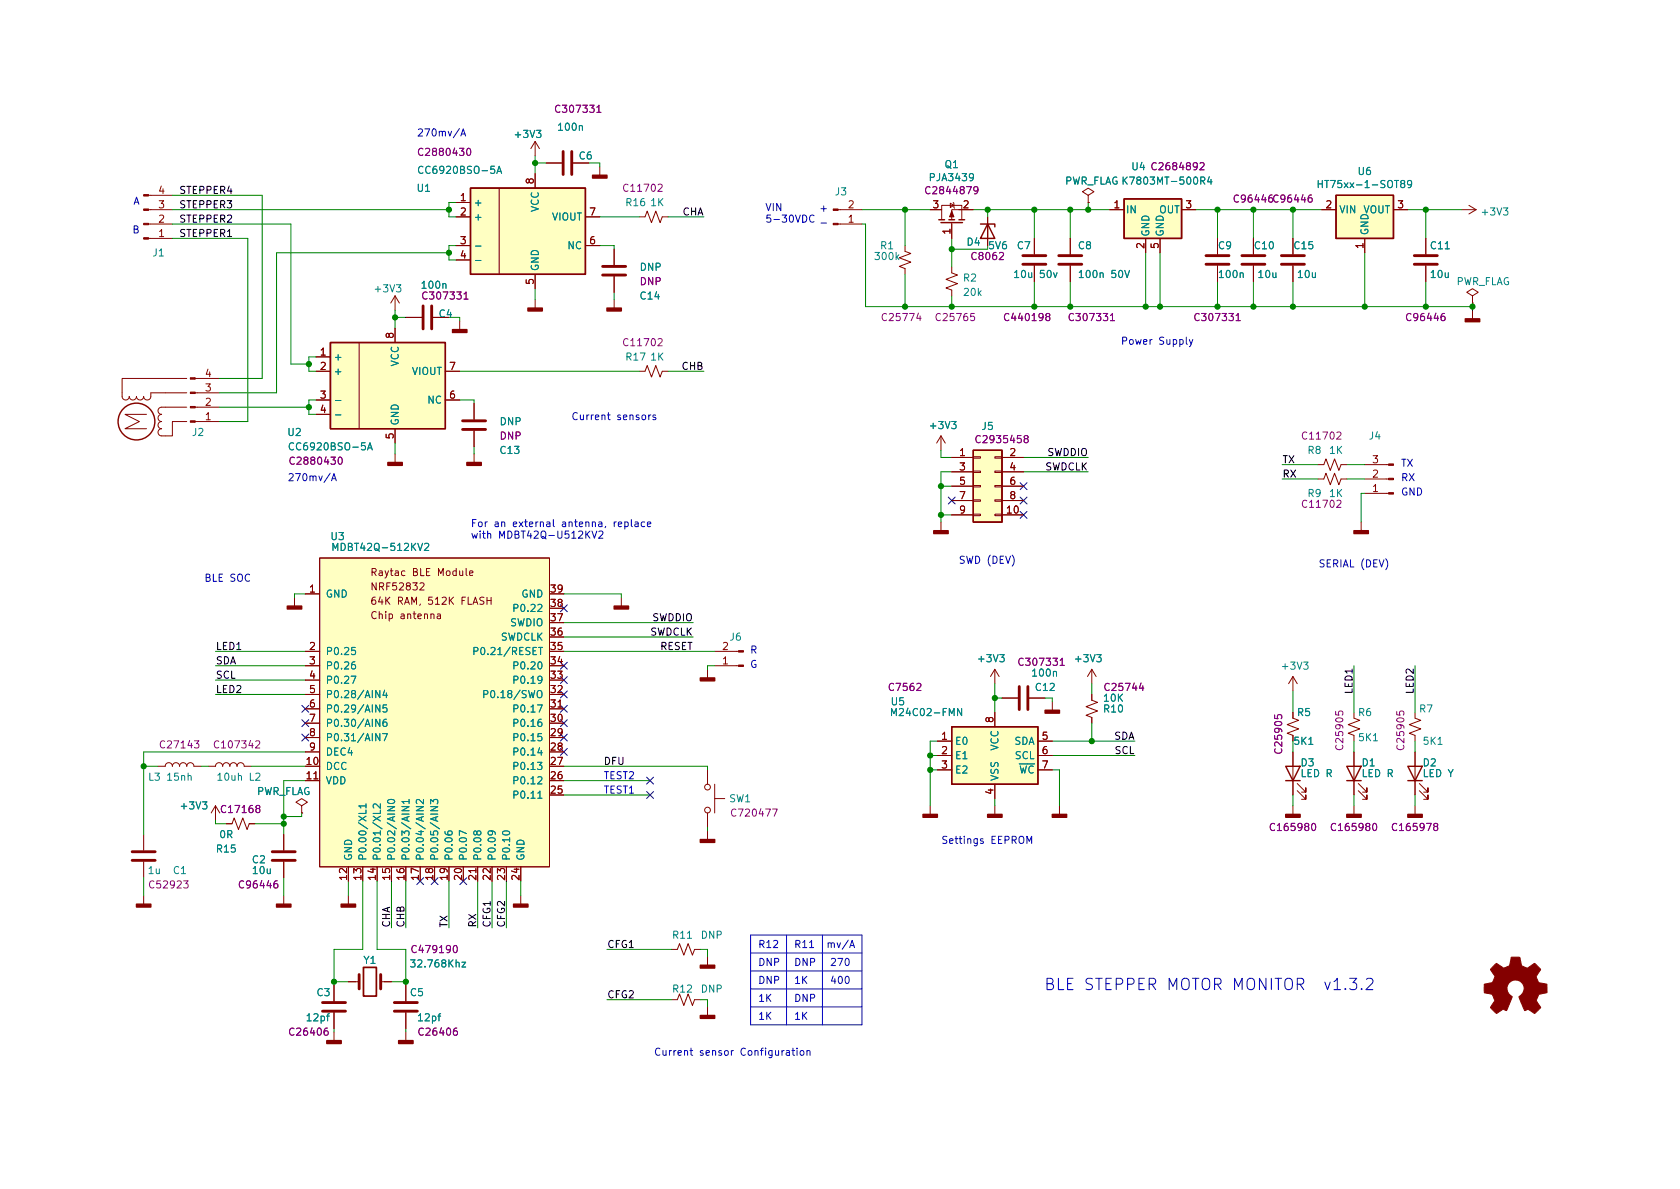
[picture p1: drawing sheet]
<svg xmlns="http://www.w3.org/2000/svg" width="297mm" height="210mm" viewBox="0 0 297 210" stroke-linecap="round" stroke-linejoin="round" font-family="sans-serif">
<g fill="none" stroke="#840000" stroke-width=".18">
<path d="M26.3 34.5h4.2M26.3 37.1h4.2M26.3 39.6h4.2M80.6 35.8h2.6M80.6 38.3h2.6M88.3 33.3v15.2M94.6 25v2.6M94.6 30.7v2.6M94.6 25l-.7 1.3M94.6 25l.8 1.3M96.5 28.8h2.8M101.3 28.8h2.8"/>
<path d="M103.5 38.3h2.5M106 29.5v1.5M113 38.3h1l.4-1 .8 2.1 .8-2.1 .7 2.1 .4-1.1h1M148.2 37.1h4.2M148.2 39.6h4.2M166.5 38.9v-2.6h3.6v2.6M168 35.9l.7 .4-.7 .4zM168.3 39.4v2.8M168.5 35.8l.2 .1v.8l.1 .1M172.1 37.1h-3.8v1.8M174.6 38.3v5.1M192.4 34.5l1-.6-1-.6-1 .6 1 .6v1.3"/>
<path d="M192.4 35.8h.1M196.2 37.1h2.6M208.9 37.1h2.6M233.7 37.1h2.5M246.4 37.1h2.5M258.4 37.1h2.6M259.7 36.3l1.3 .8M261 37.1l-1.3 .7M26.3 42.2h4.2M69.8 52.3l-.7 1.3M69.8 52.3v2.6M69.8 58v2.6"/>
<path d="M69.8 52.3l.8 1.3M71.8 56.1h2.7M76.6 56.1h2.8M80.6 43.4h2.6M80.6 46h2.6M81.3 56.8v1.5M94.6 48.5v2.5M94.6 53v1.5M103.5 43.4h2.5M108.6 44.1v2.8M108.6 48.9v2.8M108.6 53v1.5"/>
<path d="M160 43.4v1l1 .4-2 .8 2 .7-2 .8 1 .4v1M168.3 47.2v1.1l1 .3-2 .8 2 .8-2 .7 1 .4v1M182.9 42.2v2.8M182.9 47v2.8M189.2 42.2v2.8M189.2 47v2.8M202.6 42.2v2.5M205.1 42.2v2.5M215.3 42.2v2.8M215.3 47v2.8M221.6 42.2v2.8M221.6 47v2.8"/>
<path d="M228.6 42.2v2.8M228.6 47v2.8M241.3 42.2v2.5M252.1 42.2v2.8M252.1 47v2.8M260.3 52.3l1.1-.6-1.1-.7-1 .7 1 .6v1.3M260.3 53.6h.1M260.3 54.9v1.5M25.9 73.3h-3.8l2.5 1.2-2.5 1.3h3.8M33 72h-4.4a.64 .64 0 0 0-.7 .6 .64 .64 0 0 0 .7 .7 .64 .64 0 0 0-.7 .6 .64 .64 0 0 0 .7 .6 .64 .64 0 0 0-.7 .7 .64 .64 0 0 0 .7 .6 .64 .64 0 0 0-.7 .6 .64 .64 0 0 0 .7 .7h1.9v-2.6h2.5M33 66.9h-11.4v3.2a.64 .64 0 0 0 .6 .6 .64 .64 0 0 0 .7-.6 .64 .64 0 0 0 .6 .6 .64 .64 0 0 0 .6-.6 .64 .64 0 0 0 .7 .6 .64 .64 0 0 0 .6-.6 .64 .64 0 0 0 .6 .6 .64 .64 0 0 0 .7-.6v-.6h6.3M34.5 69.5h4.2"/>
<path d="M34.5 72h4.2M34.5 66.9h4.2M34.5 74.5h4.2M55.9 63.1h2.5M55.9 65.7h2.5M55.9 70.7h2.5M55.9 73.3h2.5M63.5 60.6v15.2M69.8 75.8v2.6M78.7 65.7h2.6M78.7 70.7h2.6M83.8 71.4v2.8"/>
<path d="M83.8 76.2v2.8M113 65.7h1l.4-1.1 .8 2.1 .8-2.1 .7 2.1 .4-1h1M166.4 77.1l-.8 1.3M166.4 77.1v2.5M166.4 77.1l.7 1.3M56.5 98.7h40.7v54.6h-40.7zM69.8 80.3v1.5M83.8 80.3v1.5M166.4 92.3v1.5M168.3 80.9h3.8M168.3 91.1h3.8M168.3 83.4h3.8"/>
<path d="M168.3 86h3.8M168.3 88.5h3.8M172.1 90.9h1.3v.3h-1.3zM172.1 88.4h1.3v.2h-1.3zM172.1 85.8h1.3v.3h-1.3zM172.1 83.3h1.3v.3h-1.3zM172.1 80.8h1.3v.2h-1.3zM175.9 90.9h1.3v.3h-1.3zM175.9 88.4h1.3v.2h-1.3zM175.9 85.8h1.3v.3h-1.3zM175.9 83.3h1.3v.3h-1.3zM175.9 80.8h1.3v.2h-1.3z"/>
<path d="M177.2 80.9h3.8M177.2 91.1h3.8M177.2 83.4h3.8M177.2 86h3.8M177.2 88.5h3.8M233 84.7h1.1l.3-1 .8 2 .8-2 .7 2 .4-1h1M233 82.2h1.1l.3-1.1 .8 2.1 .8-2.1 .7 2.1 .4-1h1M240.7 92.3v1.5M241.3 82.2h4.2M241.3 84.7h4.2M241.3 87.2h4.2M52.1 105.7v1.5"/>
<path d="M54 105h2.5M54 115.2h2.5M54 117.7h2.5M65.8 101.2l.6-.1 .1-.2v-.3l-.7-.1v1.3M66.3 105.6l-.3 .1a.86 .86 0 0 0 0 1.2l.4-.2 .1-.4-.3-.2h-.2l-.3 .2M77.3 108.6h.5l.1 .8M77.9 108.9h-.4l-.2 .2 .2 .3 .4-.1M83 101.4l.6-.2v-.2l-.4-.1-.2 .2 .1 .6h.5M86.1 105.6v1.3M86.1 106.2h.7M86.8 105.6v1.3M109.9 105.7v1.5"/>
<path d="M125.1 118.4v1.5M126.4 115.2h4.2M126.4 117.7h4.2M175.9 118.4l-.8 1.2M175.9 118.4v2.5M175.9 118.4l.8 1.2M193 118.4v2.5M193 118.4l-.7 1.2M193 118.4l.8 1.2M228.6 119.6l-.8 1.3M228.6 119.6v2.6M228.6 119.6l.8 1.3"/>
<path d="M27.9 135.5h1.3a.64 .64 0 0 1 .6-.6 .64 .64 0 0 1 .7 .6 .64 .64 0 0 1 .6-.6 .64 .64 0 0 1 .6 .6 .64 .64 0 0 1 .7-.6 .64 .64 0 0 1 .6 .6 .64 .64 0 0 1 .7-.6 .64 .64 0 0 1 .6 .6h1.3M36.8 135.5h1.3a.64 .64 0 0 1 .6-.6 .64 .64 0 0 1 .7 .6 .64 .64 0 0 1 .6-.6 .64 .64 0 0 1 .6 .6 .64 .64 0 0 1 .7-.6 .64 .64 0 0 1 .6 .6 .64 .64 0 0 1 .6-.6 .64 .64 0 0 1 .7 .6h1.2M54 138h2.5M54 125.3h2.5M54 120.3h2.5M54 122.8h2.5M54 127.9h2.5M54 130.4h2.5M54 133h2.5M97.2 125.3h2.5M125.1 136.1v2.6M126.4 138.7v5.1"/>
<path d="M165.7 131.1h2.6M165.7 133.6h2.6M165.7 136.1h2.6M175.9 126v2.5M175.9 138.7v2.5M177.2 123.4h2.8M182 123.4h2.8M183.5 131.1h2.6M183.5 133.6h2.6M183.5 136.1h2.6M186.1 124.1v1.5M193 122.8v1l1.1 .4-2.1 .8 2.1 .7-2.1 .8 1 .4v1"/>
<path d="M228.6 126v1l1 .4-2 .7 2 .8-2 .8 1 .3M228.6 133v7.6M229.4 139.8l1.5 1.5v-.7v.7h-.8M229.4 138.6l1.5 1.5v-.8v.8h-.8M239.4 126v1l1 .4-2 .7 2 .8-2 .8 1 .3v1.1M239.4 133v7.6M240.2 139.8l1.5 1.5v-.7v.7h-.8M240.2 138.6l1.5 1.5v-.8v.8h-.8M250.2 126v1l1 .4-2 .7 2 .8-2 .8 1 .3v1.1M250.2 133v7.6M251 139.8l1.5 1.5v-.7v.7h-.8M251 138.6l1.5 1.5v-.8v.8h-.8"/>
<path d="M25.4 147.6v2.8M25.4 152.4v2.8M25.4 158.4v1.5M38.1 142.5l-.8 1.3M38.1 142.5v2.5M38.1 142.5l.8 1.3M40 145.7h1l.4-1.1 .8 2.1 .7-2.1 .8 2.1 .4-1h1M50.2 147.6v2.8M50.2 152.4v2.8M50.2 158.4v1.5M53.3 142.5l1.1-.6-1.1-.7-1 .7 1 .6v1.3M53.3 143.8h.1"/>
<path d="M61.6 158.4v1.5M84.5 153.3v2.5M92.1 158.4v1.5M125.1 143.8v2.5M125.1 146.9v1.6M126.4 141.2h1.7M164.5 142.5v1.5M175.9 142.5v1.5M187.3 142.5v1.5M228.6 142.5v1.5M239.4 142.5v1.5M250.2 142.5v1.5"/>
<path d="M59.1 174.2v2.8M59.1 179.1v2.8M61.6 173.6h1.9M67.3 173.6h1.9M71.8 174.2v2.8M71.8 179.1v2.8M118.7 167.9h1.1l.3-1 .8 2 .8-2 .7 2 .4-1h1M118.7 176.8h1.1l.3-1 .8 2 .8-2 .7 2 .4-1h1M125.1 169.2v1.5M125.1 178v1.6M59.1 182.5v1.5M71.8 182.5v1.5"/>
<circle cx="125.1" cy="139.2" r=".51"/>
<circle cx="125.1" cy="143.3" r=".51"/>
</g>
<g fill="#ffffc2" stroke="#ffffc2" stroke-width=".18">
<path d="M172.1 79.6h5.1v12.7h-5.1z"/>
<path d="M83.2 33.3h20.3v15.2h-20.3z"/>
<path d="M56.5 98.7h40.7v54.6h-40.7z"/>
<path d="M58.4 60.6h20.3v15.2h-20.3z"/>
<path d="M236.2 34.5h10.2v7.7h-10.2z"/>
<path d="M198.8 35.2h10.1v7h-10.1z"/>
<path d="M168.3 128.5h15.2v10.2h-15.2z"/>
</g>
<g fill="none" stroke="#840000" stroke-width=".25">
<path d="M83.2 33.3h20.3v15.2h-20.3zM166 38.9h1M166.4 39.4h3.8M167.8 38.9h1M169.5 38.9h1.1M173.4 39.6h2.5v.5M174.6 39.6l1.3 2.6h-2.5zM198.8 35.2h10.1v7h-10.1zM236.2 34.5h10.2v7.7h-10.2zM58.4 60.6h20.3v15.2h-20.3zM172.1 79.6h5.1v12.7h-5.1zM168.3 128.5h15.2v10.2h-15.2z"/>
<path d="M227.3 135.5h2.6l-1.3 2.5zM227.3 138h2.6M238.1 135.5h2.6l-1.3 2.5zM238.1 138h2.6M248.9 135.5h2.6l-1.3 2.5zM248.9 138h2.6"/>
<circle cx="24.1" cy="74.5" r="3.3"/>
</g>
<path d="M105.5 19.9h.8M74.8 26.3a.6 .6 0 0 0-.9 .5 .6 .6 0 0 0 .6 .7l.3-.1M164.4 33.1a.6 .6 0 0 0-.8 .4 .6 .6 0 0 0 .6 .8l.2-.1M172.9 33.5l-.2 .3h-.3l-.2-.3 .1-.4 .4-.1 .1 .1a.84 .84 0 0 1-.3 1.2h-.2M204.4 28.9a.6 .6 0 0 0-.8 .4 .6 .6 0 0 0 .6 .7l.2-.1M212.2 28.9l.5-.1 .2 .3-.8 .9h.8M82 52.9h.8M196.3 56.7h.8M218.6 56.7h.7M173.3 77.1a.6 .6 0 0 0-.8 .5 .6 .6 0 0 0 .6 .7l.2-.1M52 81a.6 .6 0 0 0-.8 .4 .6 .6 0 0 0 .6 .7l.2-.1M187.4 117.7h.8" fill="none" stroke="#840084" stroke-width=".18"/>
<g fill="none" stroke="#840000" stroke-width=".51">
<path d="M99.6 26.8v4.1M101.1 26.8v4.1M74.8 54.1v4.1M76.3 54.1v4.1M106.6 47.1h4M106.6 48.6h4M180.8 46.7h4.1M180.8 45.2h4.1M187.2 46.7h4.1M187.2 45.2h4.1M213.2 46.7h4.1M213.2 45.2h4.1"/>
<path d="M219.6 46.7h4M219.6 45.2h4M226.6 46.7h4M226.6 45.2h4M250.1 46.7h4M250.1 45.2h4M81.8 74.4h4.1M81.8 75.9h4.1M180.2 121.4v4.1M181.7 121.4v4.1M23.4 152.1h4M23.4 150.6h4"/>
<path d="M48.1 152.1h4.1M48.1 150.6h4.1M57 178.8h4.1M57 177.3h4.1M63.5 172.3v2.6M67.3 172.3v2.6M69.7 178.8h4.1M69.7 177.3h4.1"/>
</g>
<g fill="#840000" stroke="#840000" stroke-width=".25">
<path d="M82.5 81.8h2.6v.5h-2.6z"/>
<path d="M123.8 170.7h2.6v.5h-2.6z"/>
<path d="M123.8 119.9h2.6v.5h-2.6z"/>
<path d="M90.8 159.9h2.5v.5h-2.5z"/>
<path d="M48.9 159.9h2.5v.5h-2.5z"/>
<path d="M60.3 159.9h2.6v.5h-2.6z"/>
<path d="M80 58.3h2.5v.5h-2.5z"/>
<path d="M123.8 148.5h2.6v.5h-2.6z"/>
<path d="M165.1 93.8h2.5v.6h-2.5z"/>
<path d="M68.6 81.8h2.5v.5h-2.5z"/>
<path d="M24.1 159.9h2.6v.5h-2.6z"/>
<path d="M104.8 31h2.5v.5h-2.5z"/>
<path d="M248.9 144h2.6v.5h-2.6z"/>
<path d="M163.2 144h2.5v.5h-2.5z"/>
<path d="M238.1 144h2.6v.5h-2.6z"/>
<path d="M50.8 107.2h2.5v.5h-2.5z"/>
<path d="M70.5 184h2.5v.5h-2.5z"/>
<path d="M227.3 144h2.6v.5h-2.6z"/>
<path d="M57.8 184h2.5v.5h-2.5z"/>
<path d="M123.8 179.6h2.6v.5h-2.6z"/>
<path d="M107.3 54.5h2.6v.5h-2.6z"/>
<path d="M93.3 54.5h2.6v.5h-2.6z"/>
<path d="M108.6 107.2h2.5v.5h-2.5z"/>
<path d="M239.4 93.8h2.5v.6h-2.5z"/>
<path d="M259.1 56.4h2.5v.5h-2.5z"/>
<path d="M186.1 144h2.5v.5h-2.5z"/>
<path d="M184.8 125.6h2.5v.5h-2.5z"/>
<path d="M174.6 144h2.6v.5h-2.6z"/>
</g>
<g fill="#840000" stroke="#840000" stroke-width=".18">
<path d="M25.4 34.4h.9v.3h-.9z"/>
<path d="M25.4 37h.9v.2h-.9z"/>
<path d="M25.4 39.5h.9v.2h-.9z"/>
<path d="M25.4 42h.9v.3h-.9z"/>
<path d="M168.3 37.3l.4 1h-.8z"/>
<path d="M147.3 37h.9v.2h-.9z"/>
<path d="M147.3 39.5h.9v.2h-.9z"/>
<path d="M264 170.9l.6-.5 .9 .5a.62 .62 0 0 0 1 0h.2a1.62 1.62 0 0 0 .5-1.4l.1-.2h1.4l.2 .7a.74 .74 0 0 0 .6 1l.6 .2 1.2-.8 1.1 1-.4 .7a.75 .75 0 0 0-.2 1.2l.2 .5 1.5 .2v1.5l-1.4 .3-.1 .1a1.23 1.23 0 0 0-.2 1.2l.6 1-.1 .2-1 .9-.8-.5a.54 .54 0 0 0-.9 0l-1-2.4a2.33 2.33 0 0 0 .8-1.9 1.54 1.54 0 0 0-2.5-.7 1.54 1.54 0 0 0 .5 2.6l-1.1 2.4a.69 .69 0 0 0-1.1 .1l-.6 .4-1.1-1.1 .8-1.1-.2-.6a.71 .71 0 0 0-.9-.7l-.8-.2v-1.5h.5a1.11 1.11 0 0 0 1.2-.8 .72 .72 0 0 0-.2-1.1l-.4-.7z"/>
<path d="M33.7 66.8h.8v.3h-.8z"/>
<path d="M33.7 69.3h.8v.3h-.8z"/>
<path d="M33.7 71.9h.8v.2h-.8z"/>
<path d="M33.7 74.4h.8v.3h-.8z"/>
<path d="M130.6 115.1h.8v.2h-.8z"/>
<path d="M130.6 117.6h.8v.3h-.8z"/>
<path d="M245.5 82h.9v.3h-.9z"/>
<path d="M245.5 84.6h.9v.2h-.9z"/>
<path d="M245.5 87.1h.9v.3h-.9z"/>
</g>
<g fill="none" stroke="#008484" stroke-width=".18">
<path d="M74.8 29.5a.6 .6 0 0 0-.9 .4 .6 .6 0 0 0 .6 .8l.3-.2M87.8 30.7l.5-1.3 .4 1.3M88 30.3h.6M198.6 31.3v1.3M198.8 31.8l.5 .8M199.3 31.3l-.7 .7M213.8 31.2l-.3 .9h.8M214.1 31.7v.9M233.1 31.9v1.3M233.1 32.5h.7M249.6 32.5l-.3 .2-.3-.1-.1-.1 .1-.5 .3-.1 .2 .1a.84 .84 0 0 1-.3 1.2h-.2M84.1 43.5h.9"/>
<path d="M84.1 46.1h.9M179.4 48.2l.4-.4v1.3M179.4 49.1h.7M186.3 48.2l.3 .9 .3-.9M190.8 48.2l.4-.4v1.3M190.8 49.1h.7M198.9 47.8l.4 1.3 .4-1.3M51.9 78.4a.6 .6 0 0 0-.8 .4 .6 .6 0 0 0 .6 .8l.2-.2M59.3 70.8h1M59.3 73.4h1M65 79.6l.4-1.3 .4 1.3M65.1 79.2h.6"/>
<path d="M58.9 97.3v-1.2l.4 .9 .4-.9v1.2M75.1 96.2l.5-.1 .2 .3-.8 .9h.8M62.1 119.6h.8l-.5 1.2M62.7 117l-.3 .1a.86 .86 0 0 0 0 1.2l.4-.1 .1-.4-.3-.3h-.2l-.3 .3M62.8 114.5h-.6l-.1 .6 .2-.1h.4l.2 .2-.1 .4-.2 .2-.5-.2M83.8 115.2l.6-.1 .1-.2v-.3l-.7-.1v1.3M90.9 117.7l.6-.1 .1-.1-.1-.4-.6-.1v1.3M90.9 107.5h.6l.1-.2-.1-.3-.6-.1v1.2M67.2 122.1v1.3l-.8-1.3v1.3M67.2 124.6v1.3l-.8-1.3v1.3M67.2 127.2v1.3l-.8-1.3v1.3M67.2 129.7v1.3l-.8-1.3v1.3"/>
<path d="M67.6 129.7h.9l-.6 1.3M68 122l-.3 1h.8M68.3 127.2h-.4a.86 .86 0 0 0 0 1.3l.5-.2v-.4l-.2-.2h-.3l-.2 .2M68.3 122.5v.9M68.4 124.6h-.6l-.1 .7 .2-.2 .4 .1 .1 .2v.4l-.2 .1-.5-.1M85.5 122.8l.6-.1 .2-.2-.1-.3-.7-.1v1.3M90.9 138h.6l.1-.2-.1-.3-.6-.2v1.3M90.9 135.5l.6-.1 .1-.2-.1-.3-.6-.1v1.3M90.9 132.9h.6l.1-.2-.1-.3-.6-.1v1.2M90.9 130.4l.6-.1 .1-.1-.1-.4-.6-.1v1.3M90.9 127.9l.6-.1 .1-.2-.1-.3-.6-.1v1.3M90.9 125.3h.6l.1-.2-.1-.3-.6-.2v1.3"/>
<path d="M90.9 120.2h.6l.1-.2-.1-.3-.6-.1v1.2M157.6 126.6v-1.3l.5 .9 .4-.9v1.3M170 125.3v1.3l-.7-1.3v1.3M64.7 143.2v.6h-1.3M64.7 142.5h-1.3l.4 .4M64.7 142.2v.7M67.2 143.2v.6h-1.2M67.2 142.2v.7l-.9-.7-.3 .2 .1 .5M68.5 142.6h1.3l-1.3 .8h1.3M68.6 141.5a.75 .75 0 0 1 1.2 .3 .72 .72 0 0 1-1.3-.1zM71.1 142.6h1.2l-1.2 .8h1.2M72.3 141.7h-1.2l.3 .4"/>
<path d="M72.3 141.4v.7M73.6 142.6h1.3l-1.3 .8h1.3M74.9 141.4v.8l-.9-.8-.4 .2 .1 .5M76.1 142.6h1.3l-1.3 .8h1.3M76.1 142.2v-.8l.5 .4 .1-.4h.6l.1 .2-.1 .6M78.7 147.1v.3a.85 .85 0 0 0 1.2 0l-.1-.4-.4-.1-.2 .3v.3l.2 .2M82.5 147.4l-1.3-.5v.8M84.3 147.2l.2-.3h.3l.2 .3v.3l-.5 .2-.1-.2-.2-.5-.2-.1-.2 .2v.3l.1 .2 .2 .1 .2-.3M86.8 146.9l.3 .3-.1 .3-.2 .2-.4-.2-.1-.3 .1-.2a.84 .84 0 0 1 1.2 .3v.2M88.9 147.1a.75 .75 0 0 1 1.2 .3 .72 .72 0 0 1-1.3-.2zM90.9 140.6l.6-.1 .1-.2-.1-.3-.6-.1v1.3M81.7 170.2h.6l-.6 .8h.6"/>
</g>
<path d="M64.3 171.1h2.2v5h-2.2z" fill="none" stroke="#840000" stroke-width=".3"/>
<g fill="none" stroke="#0000c2" stroke-width=".18">
<path d="M81.5 24.1l.4-1.3 .4 1.3M81.6 23.7h.6M143.9 38.1a.6 .6 0 0 0-.8 .5 .6 .6 0 0 0 .6 .7l.2-.1M145.2 39.4h.9M209.7 59.6v1.1l.2 .2M113.6 73.5l.1-.1 .4 .1 .1 .5-.2 .2h-.3l-.1-.1zM114.7 73.4v.8M115.1 73.4l-.4 .2M115.9 73.4h-.3l-.2 .2 .1 .1 .4 .2v.3h-.5M210.3 60l.3 .9M210.9 60l-.4 1.2-.2 .1M58.6 85l.4-1.3 .5 1.3"/>
<path d="M58.7 84.7h.6M103.8 94.5l.5 .7M104.3 93.9l-.7 .7M104.7 93.9l.4 1.3 .4-1.3M105.9 94l.5-.1 .2 .4-.8 .9h.8M109.3 92.7l.6-.1v-.3h-.4l-.2 .2 .1 .6h.5M110.5 92.3h.3l.3 .2-.1 .6h-.5M110.5 92.3v1.3M111.6 91.9v1.1l.2 .1M112.3 92.3h.5v.8M112.8 92.6h-.4l-.2 .2 .2 .3h.4M114 92.3h-.4l-.2 .2 .1 .6h.5"/>
<path d="M114.5 92.7l.6-.1-.1-.3h-.4l-.1 .2v.6h.5M234.1 99h-.5l-.1 .1v.4l.5 .2 .1 .3-.2 .3-.5-.1M181.6 149.2v-1.3l.4 .9 .4-.9v1.3M132.7 165.3h19.7v15.9h-19.7zM132.7 174.9h19.7M132.7 171.7h19.7M132.7 178h19.7M132.7 168.5h19.7M139.1 165.3v15.9M143.1 167.6h.8M145.4 165.3v15.9M150.2 167.6l.5-1.3 .4 1.3"/>
<path d="M150.4 167.2h.6M185.1 174h.7a.49 .49 0 0 0 .4-.5 .49 .49 0 0 0-.4-.5h-.7v2h.8a.53 .53 0 0 0 .4-.6 .53 .53 0 0 0-.5-.4M187.1 173v2h1M139.1 185.8h.4l.1 .8M139.6 186.1h-.4l-.2 .2 .2 .3h.4M140 185.8h.5M140.2 185.3v1.1l.3 .2M140.9 185.3v.2M140.9 185.8v.8M141.6 185.8h.3l.2 .2v.4l-.2 .2h-.3l-.1-.2zM142.7 185.9l.2-.1h.3v.8M142.7 185.8v.8"/>
</g>
<g fill="none" stroke="#008400" stroke-width=".18">
<path d="M30.5 39.6h20.9v24.8h3.2M30.5 34.5h15.9v32.4h-7.7M30.5 37.1h48.9M80.6 35.8h-1.2v2.5h1.2M94.6 27.6v3.1M94.6 28.8h1.9M104.1 28.8h1.9v.7M106 38.3h7M118.1 38.3h6.4M152.4 39.6h.6v14.6h107.3M152.4 37.1h12.1M160 37.1v6.3"/>
<path d="M172.1 37.1h24.1M174.6 37.1v1.2M182.9 37.1v5.1M189.2 37.1v5.1M192.4 35.8v1.3M211.5 37.1h22.2M215.3 37.1v5.1M221.6 37.1v5.1M228.6 37.1v5.1M248.9 37.1h9.5M252.1 37.1v5.1M30.5 42.2h13.3v32.3h-5.1"/>
<path d="M69.8 56.1h2M69.8 54.9v3.1M79.4 56.1h1.9v.7M79.4 44.7h-30.5v24.8h-10.2M80.6 43.4h-1.2v2.6h1.2M94.6 51v2M106 43.4h2.6v.7M108.6 51.7v1.3M160 48.5v5.7M168.3 44.1h6.3M168.3 42.2v5M168.3 52.3v1.9"/>
<path d="M182.9 49.8v4.4M189.2 49.8v4.4M202.6 44.7v9.5M205.1 44.7v9.5M215.3 49.8v4.4M221.6 49.8v4.4M228.6 49.8v4.4M241.3 44.7v9.5M252.1 49.8v4.4M260.3 53.6v1.3M38.7 72h15.9M55.9 70.7h-1.3v2.6h1.3"/>
<path d="M55.9 63.1h-1.3v2.6h1.3M69.8 78.4v1.9M81.3 70.7h2.5v.7M81.3 65.7h31.7M83.8 79v1.3M118.1 65.7h6.4M166.4 79.6v1.3h1.9M166.4 86h1.9M166.4 91.1h1.9M168.3 83.4h-1.9v8.9M181 83.4h11.4M181 80.9h11.4"/>
<path d="M226.7 84.7h6.3M226.7 82.2h6.3M238.1 84.7h3.2M238.1 82.2h3.2M241.3 87.2h-.6v5.1M38.1 115.2h15.9M38.1 117.7h15.9M54 105h-1.9v.7M99.7 115.2h26.7M99.7 110.1h22.9M99.7 112.6h22.9M99.7 105h10.2v.7"/>
<path d="M126.4 117.7h-1.3v.7M239.4 117.7v8.3M250.2 117.7v8.3M25.4 135.5h2.5M35.6 135.5h1.2M38.1 122.8h15.9M38.1 120.3h15.9M44.4 135.5h9.6M54 133h-28.6v14.6M54 138h-3.8v9.6M99.7 135.5h25.4v.6M99.7 138h15.2"/>
<path d="M164.5 136.1h1.2M164.5 133.6h1.2M165.7 131.1h-1.2v11.4M175.9 120.9v5.1M175.9 123.4h1.3M184.8 123.4h1.3v.7M186.1 136.1h1.2v6.4M186.1 131.1h14.6M186.1 133.6h14.6M193 120.9v1.9M193 127.9v3.2M228.6 122.2v3.8"/>
<path d="M228.6 131.1v1.9M239.4 131.1v1.9M250.2 131.1v1.9M25.4 155.2v3.2M38.1 145v.7h1.9M45.1 145.7h5.1M50.2 155.2v3.2M53.3 143.8v.6h-3.1M61.6 155.8v2.6M64.1 155.8v12.1h-5v6.3M66.7 155.8v12.1h5.1v6.3M69.2 155.8v8.3"/>
<path d="M71.8 155.8v8.3M79.4 155.8v8.3M84.5 155.8v8.3M87 155.8v8.3M89.5 155.8v8.3M92.1 155.8v2.6M99.7 140.6h15.2M125.1 146.3v.6M175.9 141.2v1.3M228.6 140.6v1.9M239.4 140.6v1.9M250.2 140.6v1.9"/>
<path d="M59.1 173.6h2.5M69.2 173.6h2.6M107.3 176.8h11.4M107.3 167.9h11.4M123.8 167.9h1.3v1.3M123.8 176.8h1.3v1.2M59.1 181.9v.6M71.8 181.9v.6"/>
</g>
<g fill="none" stroke="#000084" stroke-width=".18">
<path d="M167.7 87.9l1.2 1.2M168.9 87.9l-1.2 1.2M180.4 90.4l1.2 1.3M180.4 85.4l1.2 1.2M180.4 87.9l1.2 1.2M181.6 90.4l-1.2 1.3M181.6 85.4l-1.2 1.2M181.6 87.9l-1.2 1.2M99.1 119.7l1.2 1.2M99.1 107l1.2 1.2M99.1 117.1l1.2 1.2M100.3 119.7l-1.2 1.2"/>
<path d="M100.3 107l-1.2 1.2M100.3 117.1l-1.2 1.2M53.4 129.8l1.2 1.2M53.4 127.3l1.2 1.2M53.4 124.7l1.2 1.3M54.6 129.8l-1.2 1.2M54.6 127.3l-1.2 1.2M54.6 124.7l-1.2 1.3M99.1 127.3l1.2 1.2M99.1 129.8l1.2 1.2M99.1 132.4l1.2 1.2M99.1 124.7l1.2 1.3"/>
<path d="M99.1 122.2l1.2 1.2M100.3 127.3l-1.2 1.2M100.3 129.8l-1.2 1.2M100.3 132.4l-1.2 1.2M100.3 124.7l-1.2 1.3M100.3 122.2l-1.2 1.2M114.3 140l1.2 1.2M114.3 137.4l1.2 1.3M115.5 140l-1.2 1.2M115.5 137.4l-1.2 1.3M73.7 155.2l1.2 1.2M74.9 155.2l-1.2 1.2"/>
<path d="M76.2 155.2l1.2 1.2M77.4 155.2l-1.2 1.2M81.3 155.2l1.2 1.2M82.5 155.2l-1.2 1.2"/>
</g>
<g fill="#008400" stroke="#008400" stroke-width=".18">
<circle cx="79.4" cy="44.7" r=".46"/>
<circle cx="69.8" cy="56.1" r=".46"/>
<circle cx="54.6" cy="72" r=".46"/>
<circle cx="54.6" cy="64.4" r=".46"/>
<circle cx="71.8" cy="173.6" r=".46"/>
<circle cx="59.1" cy="173.6" r=".46"/>
<circle cx="166.4" cy="91.1" r=".46"/>
<circle cx="160" cy="54.2" r=".46"/>
<circle cx="168.3" cy="54.2" r=".46"/>
<circle cx="168.3" cy="44.1" r=".46"/>
<circle cx="160" cy="37.1" r=".46"/>
<circle cx="25.4" cy="135.5" r=".46"/>
<circle cx="50.2" cy="145.7" r=".46"/>
<circle cx="50.2" cy="144.4" r=".46"/>
<circle cx="164.5" cy="136.1" r=".46"/>
<circle cx="164.5" cy="133.6" r=".46"/>
<circle cx="79.4" cy="37.1" r=".46"/>
<circle cx="94.6" cy="28.8" r=".46"/>
<circle cx="166.4" cy="86" r=".46"/>
<circle cx="252.1" cy="37.1" r=".46"/>
<circle cx="221.6" cy="37.1" r=".46"/>
<circle cx="221.6" cy="54.2" r=".46"/>
<circle cx="228.6" cy="37.1" r=".46"/>
<circle cx="260.3" cy="54.2" r=".46"/>
<circle cx="241.3" cy="54.2" r=".46"/>
<circle cx="252.1" cy="54.2" r=".46"/>
<circle cx="228.6" cy="54.2" r=".46"/>
<circle cx="215.3" cy="37.1" r=".46"/>
<circle cx="189.2" cy="54.2" r=".46"/>
<circle cx="215.3" cy="54.2" r=".46"/>
<circle cx="205.1" cy="54.2" r=".46"/>
<circle cx="202.6" cy="54.2" r=".46"/>
<circle cx="182.9" cy="54.2" r=".46"/>
<circle cx="189.2" cy="37.1" r=".46"/>
<circle cx="192.4" cy="37.1" r=".46"/>
<circle cx="182.9" cy="37.1" r=".46"/>
<circle cx="174.6" cy="37.1" r=".46"/>
<circle cx="193" cy="131.1" r=".46"/>
<circle cx="175.9" cy="123.4" r=".46"/>
</g>
<text font-size="2.8" fill="#0000c2" x="189.3" y="175.1">BLE STEPPER MOTOR MONITOR v1.3.2</text>
<g font-size="1.8" fill="#840084">
<text x="98.6" y="19.9">C307331</text>
<text x="74.5" y="27.6">C2880430</text>
<text x="110.6" y="33.9">C11702</text>
<text x="164.2" y="34.3">C2844879</text>
<text x="204.2" y="30.1">C2684892</text>
<text x="218.5" y="35.8">C96446 C96446</text>
<text x="172" y="46">C8062</text>
<text x="75.2" y="53">C307331</text>
<text x="113.2" y="50.4">DNP</text>
<text x="156.3" y="56.8">C25774</text>
<text x="165.8" y="56.8">C25765</text>
<text x="178" y="56.8">C440198</text>
<text x="189.5" y="56.8">C307331</text>
<text x="211.7" y="56.8">C307331</text>
<text x="249" y="56.8">C96446</text>
<text x="110.6" y="61.2">C11702</text>
<text x="88.4" y="77.7">DNP</text>
<text x="230.6" y="77.7">C11702</text>
<text x="51.8" y="82.2">C2880430</text>
<text x="173.1" y="78.4">C2935458</text>
<text x="230.6" y="89.8">C11702</text>
<text x="180.6" y="117.7">C307331</text>
<text x="157.4" y="122.2">C7562</text>
<text x="195.7" y="122.2">C25744</text>
<text x="28.7" y="132.3">C27143</text>
<text x="38.3" y="132.3">C107342</text>
<text x="226.7" y="132.9" transform="rotate(-90 226.7 132.9)">C25905</text>
<text x="237.5" y="132.3" transform="rotate(-90 237.5 132.3)">C25905</text>
<text x="248.3" y="132.3" transform="rotate(-90 248.3 132.3)">C25905</text>
<text x="39.4" y="143.8">C17168</text>
<text x="129.8" y="144.4">C720477</text>
<text x="225" y="146.9">C165980</text>
<text x="235.8" y="146.9">C165980</text>
<text x="246.6" y="146.9">C165978</text>
<text x="26.7" y="157.1">C52923</text>
<text x="42.6" y="157.1">C96446</text>
<text x="73.2" y="168.5">C479190</text>
<text x="51.5" y="183.1">C26406</text>
<text x="74.4" y="183.1">C26406</text>
</g>
<g font-size="1.8" fill="#008484">
<text x="98.9" y="23.1">100n</text>
<text x="91.3" y="24.4">+3V3</text>
<text x="102.4" y="28.2">C6</text>
<text x="167.1" y="29.7">Q1</text>
<text x="73.8" y="33.9">U1</text>
<text x="74.7" y="30.7">CC6920BSO-5A</text>
<text x="147.7" y="34.5">J3</text>
<text x="164.6" y="32">PJA3439</text>
<text x="188.1" y="32.6">PWR_FLAG</text>
<text x="199.6" y="32.6">K7803MT-500R4</text>
<text x="200.2" y="30.1">U4</text>
<text x="234.3" y="33.2">HT75xx-1-SOT89</text>
<text x="240.2" y="30.9">U6</text>
<text x="83.7" y="36.4">+</text>
<text x="83.7" y="39">+</text>
<text x="95.2" y="37.5" transform="rotate(-90 95.2 37.5)">VCC</text>
<text x="97.6" y="39">VIOUT</text>
<text x="110.8" y="36.4">R16</text>
<text x="115.1" y="36.4">1K</text>
<text x="199" y="37.7">IN</text>
<text x="203.2" y="41.9" transform="rotate(-90 203.2 41.9)">GND</text>
<text x="204.9" y="37.7">OUT</text>
<text x="205.7" y="41.9" transform="rotate(-90 205.7 41.9)">GND</text>
<text x="236.7" y="37.7">VIN</text>
<text x="241" y="37.7">VOUT</text>
<text x="241.9" y="41.7" transform="rotate(-90 241.9 41.7)">GND</text>
<text x="262.2" y="38.1">+3V3</text>
<text x="27.1" y="45.3">J1</text>
<text x="100.4" y="44.1">NC</text>
<text x="113.2" y="47.9">DNP</text>
<text x="154.9" y="46">300k</text>
<text x="155.7" y="44.1">R1</text>
<text x="171" y="43.4">D4</text>
<text x="174.9" y="44.1">5V6</text>
<text x="179.9" y="44.1">C7</text>
<text x="190.7" y="44.1">C8</text>
<text x="215.5" y="44.1">C9</text>
<text x="221.9" y="44.1">C10</text>
<text x="228.9" y="44.1">C15</text>
<text x="253" y="44.1">C11</text>
<text x="66.5" y="51.7">+3V3</text>
<text x="74.7" y="51">100n</text>
<text x="95.2" y="48" transform="rotate(-90 95.2 48)">GND</text>
<text x="113.3" y="53">C14</text>
<text x="170.4" y="49.8">R2</text>
<text x="170.5" y="52.3">20k</text>
<text x="179.9" y="49.1">10u 50v</text>
<text x="191.4" y="49.1">100n 50V</text>
<text x="215.7" y="49.1">100n</text>
<text x="222.6" y="49.1">10u</text>
<text x="229.6" y="49.1">10u</text>
<text x="253.1" y="49.1">10u</text>
<text x="257.3" y="50.4">PWR_FLAG</text>
<text x="77.7" y="56.1">C4</text>
<text x="58.9" y="63.7">+</text>
<text x="70.5" y="64.8" transform="rotate(-90 70.5 64.8)">VCC</text>
<text x="110.8" y="63.7">R17</text>
<text x="115.1" y="63.7">1K</text>
<text x="58.9" y="66.3">+</text>
<text x="72.8" y="66.3">VIOUT</text>
<text x="75.7" y="71.4">NC</text>
<text x="34" y="77.1">J2</text>
<text x="50.9" y="77.1">U2</text>
<text x="70.5" y="75.3" transform="rotate(-90 70.5 75.3)">GND</text>
<text x="88.4" y="75.2">DNP</text>
<text x="164.7" y="75.9">+3V3</text>
<text x="173.6" y="76">J5</text>
<text x="242.1" y="77.7">J4</text>
<text x="51.8" y="79.6">CC6920BSO-5A</text>
<text x="88.5" y="80.3">C13</text>
<text x="231.3" y="80.3">R8</text>
<text x="235.1" y="80.3">1K</text>
<text x="231.3" y="87.9">R9</text>
<text x="235.1" y="87.9">1K</text>
<text x="58.6" y="95.5">U3</text>
<text x="59.6" y="97.4">MDBT42Q-512KV2</text>
<text x="57.5" y="105.7">GND</text>
<text x="92.2" y="105.7">GND</text>
<text x="88.4" y="113.3">SWDCLK</text>
<text x="90.1" y="110.7">SWDIO</text>
<text x="91.5" y="108.2">P0.22</text>
<text x="129.1" y="113.3">J6</text>
<text x="57.5" y="115.8">P0.25</text>
<text x="57.5" y="118.4">P0.26</text>
<text x="85.1" y="115.8">P0.21/RESET</text>
<text x="91.5" y="118.4">P0.20</text>
<text x="173.2" y="117.1">+3V3</text>
<text x="182.7" y="119.6">100n</text>
<text x="190.3" y="117.1">+3V3</text>
<text x="226.9" y="118.4">+3V3</text>
<text x="57.5" y="120.9">P0.27</text>
<text x="57.5" y="123.4">P0.28/AIN4</text>
<text x="57.5" y="126">P0.29/AIN5</text>
<text x="86.8" y="123.4">P0.18/SWO</text>
<text x="91.5" y="126">P0.17</text>
<text x="91.5" y="120.9">P0.19</text>
<text x="157.6" y="124.7">U5</text>
<text x="183.2" y="122.2">C12</text>
<text x="195.2" y="126">R10</text>
<text x="195.2" y="124.1">10K</text>
<text x="251" y="126">R7</text>
<text x="57.5" y="128.5">P0.30/AIN6</text>
<text x="57.5" y="131.1">P0.31/AIN7</text>
<text x="91.5" y="131.1">P0.15</text>
<text x="91.5" y="128.5">P0.16</text>
<text x="158.3" y="126.6">M24C02-FMN</text>
<text x="168.8" y="131.7">E0</text>
<text x="179.3" y="131.7">SDA</text>
<text x="229.4" y="126.6">R5</text>
<text x="240.2" y="126.6">R6</text>
<text x="240.3" y="131.1">5K1</text>
<text x="251.8" y="131.7">5K1</text>
<text x="57.5" y="136.1">DCC</text>
<text x="57.5" y="133.6">DEC4</text>
<text x="91.5" y="136.1">P0.13</text>
<text x="91.5" y="133.6">P0.14</text>
<text x="168.8" y="134.2">E1</text>
<text x="168.8" y="136.8">E2</text>
<text x="176.5" y="132.8" transform="rotate(-90 176.5 132.8)">VCC</text>
<text x="178.7" y="136.8">~{WC}</text>
<text x="179.5" y="134.2">SCL</text>
<text x="230.1" y="135.5">D3</text>
<text x="230.1" y="137.4">LED R</text>
<text x="240.9" y="135.5">D1</text>
<text x="240.9" y="137.4">LED R</text>
<text x="251.6" y="135.5">D2</text>
<text x="251.7" y="137.4">LED Y</text>
<text x="26.3" y="138">L3</text>
<text x="29.7" y="138">15nh</text>
<text x="32.2" y="143.1">+3V3</text>
<text x="38.6" y="138">10uh</text>
<text x="44.1" y="138">L2</text>
<text x="45.2" y="140.6">PWR_FLAG</text>
<text x="57.5" y="138.7">VDD</text>
<text x="91.5" y="141.2">P0.11</text>
<text x="91.5" y="138.7">P0.12</text>
<text x="129" y="141.9">SW1</text>
<text x="176.5" y="138.2" transform="rotate(-90 176.5 138.2)">VSS</text>
<text x="38.9" y="148.2">0R</text>
<text x="26.3" y="154.6">1u</text>
<text x="30.7" y="154.6">C1</text>
<text x="38.4" y="150.7">R15</text>
<text x="44.6" y="152.6">C2</text>
<text x="44.8" y="154.6">10u</text>
<text x="62.2" y="152.3" transform="rotate(-90 62.2 152.3)">GND</text>
<text x="64.8" y="152.3" transform="rotate(-90 64.8 152.3)">P0.00/XL1</text>
<text x="67.3" y="152.3" transform="rotate(-90 67.3 152.3)">P0.01/XL2</text>
<text x="69.8" y="152.3" transform="rotate(-90 69.8 152.3)">P0.02/AIN0</text>
<text x="72.4" y="152.3" transform="rotate(-90 72.4 152.3)">P0.03/AIN1</text>
<text x="74.9" y="152.3" transform="rotate(-90 74.9 152.3)">P0.04/AIN2</text>
<text x="77.5" y="152.3" transform="rotate(-90 77.5 152.3)">P0.05/AIN3</text>
<text x="80" y="152.3" transform="rotate(-90 80 152.3)">P0.06</text>
<text x="82.5" y="152.3" transform="rotate(-90 82.5 152.3)">P0.07</text>
<text x="85.1" y="152.3" transform="rotate(-90 85.1 152.3)">P0.08</text>
<text x="87.6" y="152.3" transform="rotate(-90 87.6 152.3)">P0.09</text>
<text x="90.2" y="152.3" transform="rotate(-90 90.2 152.3)">P0.10</text>
<text x="92.7" y="152.3" transform="rotate(-90 92.7 152.3)">GND</text>
<text x="119" y="166">R11</text>
<text x="124" y="166">DNP</text>
<text x="64.3" y="170.4">Y1</text>
<text x="73.1" y="171.1">32.768Khz</text>
<text x="56.1" y="176.1">C3</text>
<text x="72.6" y="176.1">C5</text>
<text x="119" y="175.5">R12</text>
<text x="124" y="175.5">DNP</text>
<text x="54.4" y="180.6">12pf</text>
<text x="74.1" y="180.6">12pf</text>
</g>
<g font-size="1.8" fill="#0000c2">
<text x="73.7" y="24.1">270mv/A</text>
<text x="23.5" y="41.3">B</text>
<text x="23.5" y="36.2">A</text>
<text x="135.3" y="37.3">VIN</text>
<text x="135.3" y="39.4">5-30VDC</text>
<text x="144.8" y="37.5">+</text>
<text x="198.1" y="60.9">Power Supply</text>
<text x="101" y="74.3">Current sensors</text>
<text x="247.6" y="82.5">TX</text>
<text x="50.8" y="85.1">270mv/A</text>
<text x="247.6" y="85.1">RX</text>
<text x="247.6" y="87.6">GND</text>
<text x="83.2" y="93.2">For an external antenna, replace</text>
<text x="83.2" y="95.2">with MDBT42Q-U512KV2</text>
<text x="170.3" y="99.7">SWD (DEV)</text>
<text x="234" y="100.3">SERIAL (DEV)</text>
<text x="36.6" y="102.9">BLE SOC</text>
<text x="132.6" y="118.1">G</text>
<text x="132.7" y="115.6">R</text>
<text x="106.7" y="137.8">TEST2</text>
<text x="106.7" y="140.3">TEST1</text>
<text x="166.4" y="149.2">Settings EEPROM</text>
<text x="134" y="167.6">R12</text>
<text x="140.3" y="167.6">R11</text>
<text x="146" y="167.6">mv/A</text>
<text x="134" y="174">DNP</text>
<text x="134" y="170.8">DNP</text>
<text x="140.3" y="170.8">DNP</text>
<text x="140.3" y="174">1K</text>
<text x="146.7" y="170.8">270</text>
<text x="146.7" y="174">400</text>
<text x="134" y="177.2">1K</text>
<text x="140.3" y="177.2">DNP</text>
<text x="134" y="180.3">1K</text>
<text x="140.3" y="180.3">1K</text>
<text x="115.6" y="186.7">Current sensor Configuration</text>
</g>
<g font-size="1.8" fill="#840000">
<text x="28.1" y="34.3">4</text>
<text x="81.4" y="35.6">1</text>
<text x="94.4" y="32.5" transform="rotate(-90 94.4 32.5)">8</text>
<text x="28.1" y="41.9">1</text>
<text x="28.1" y="39.4">2</text>
<text x="28.1" y="36.8">3</text>
<text x="81.4" y="38.1">2</text>
<text x="104.3" y="38.1">7</text>
<text x="150" y="39.4">1</text>
<text x="150" y="36.8">2</text>
<text x="165" y="36.8">3</text>
<text x="168" y="41.4" transform="rotate(-90 168 41.4)">1</text>
<text x="170.3" y="36.8">2</text>
<text x="197" y="36.8">1</text>
<text x="209.7" y="36.8">3</text>
<text x="234.5" y="36.8">2</text>
<text x="247.2" y="36.8">3</text>
<text x="81.4" y="43.2">3</text>
<text x="81.4" y="45.7">4</text>
<text x="104.3" y="43.2">6</text>
<text x="202.3" y="43.9" transform="rotate(-90 202.3 43.9)">2</text>
<text x="204.9" y="43.9" transform="rotate(-90 204.9 43.9)">5</text>
<text x="241" y="43.9" transform="rotate(-90 241 43.9)">1</text>
<text x="94.4" y="50.3" transform="rotate(-90 94.4 50.3)">5</text>
<text x="69.6" y="59.8" transform="rotate(-90 69.6 59.8)">8</text>
<text x="56.7" y="62.9">1</text>
<text x="56.7" y="65.4">2</text>
<text x="79.5" y="65.4">7</text>
<text x="36.3" y="71.7">2</text>
<text x="36.3" y="69.2">3</text>
<text x="36.3" y="66.7">4</text>
<text x="56.7" y="70.5">3</text>
<text x="79.5" y="70.5">6</text>
<text x="36.3" y="74.3">1</text>
<text x="56.7" y="73">4</text>
<text x="69.6" y="77.6" transform="rotate(-90 69.6 77.6)">5</text>
<text x="169.7" y="80.6">1</text>
<text x="169.7" y="83.2">3</text>
<text x="178.6" y="80.6">2</text>
<text x="178.6" y="83.2">4</text>
<text x="242.7" y="81.9">3</text>
<text x="169.7" y="85.7">5</text>
<text x="169.7" y="88.3">7</text>
<text x="178.6" y="85.7">6</text>
<text x="178.6" y="88.3">8</text>
<text x="242.7" y="87">1</text>
<text x="242.7" y="84.4">2</text>
<text x="169.7" y="90.8">9</text>
<text x="178.1" y="90.8">10</text>
<text x="66.4" y="101.8">Raytac BLE Module</text>
<text x="54.8" y="104.8">1</text>
<text x="66.1" y="104.4">NRF52832</text>
<text x="66.6" y="106.9">64K RAM, 512K FLASH</text>
<text x="97.4" y="107.3">38</text>
<text x="97.4" y="104.8">39</text>
<text x="66.2" y="109.5">Chip antenna</text>
<text x="97.4" y="112.4">36</text>
<text x="97.4" y="109.8">37</text>
<text x="54.8" y="114.9">2</text>
<text x="54.8" y="117.5">3</text>
<text x="97.4" y="117.5">34</text>
<text x="97.4" y="114.9">35</text>
<text x="127.8" y="117.5">1</text>
<text x="127.8" y="114.9">2</text>
<text x="54.8" y="120">4</text>
<text x="54.8" y="122.5">5</text>
<text x="54.8" y="125.1">6</text>
<text x="97.4" y="125.1">31</text>
<text x="97.4" y="122.5">32</text>
<text x="97.4" y="120">33</text>
<text x="54.8" y="127.6">7</text>
<text x="54.8" y="130.2">8</text>
<text x="97.4" y="130.2">29</text>
<text x="97.4" y="127.6">30</text>
<text x="166.5" y="130.8">1</text>
<text x="175.6" y="127.7" transform="rotate(-90 175.6 127.7)">8</text>
<text x="184.3" y="130.8">5</text>
<text x="228.9" y="131.7">5K1</text>
<text x="54.3" y="135.2">10</text>
<text x="54.3" y="137.8">11</text>
<text x="54.8" y="132.7">9</text>
<text x="97.4" y="137.8">26</text>
<text x="97.4" y="135.2">27</text>
<text x="97.4" y="132.7">28</text>
<text x="166.5" y="133.3">2</text>
<text x="166.5" y="135.9">3</text>
<text x="184.3" y="133.3">6</text>
<text x="184.3" y="135.9">7</text>
<text x="97.4" y="140.3">25</text>
<text x="175.6" y="140.4" transform="rotate(-90 175.6 140.4)">4</text>
<text x="61.3" y="155.5" transform="rotate(-90 61.3 155.5)">12</text>
<text x="63.9" y="155.5" transform="rotate(-90 63.9 155.5)">13</text>
<text x="66.4" y="155.5" transform="rotate(-90 66.4 155.5)">14</text>
<text x="69" y="155.5" transform="rotate(-90 69 155.5)">15</text>
<text x="71.5" y="155.5" transform="rotate(-90 71.5 155.5)">16</text>
<text x="74" y="155.5" transform="rotate(-90 74 155.5)">17</text>
<text x="76.6" y="155.5" transform="rotate(-90 76.6 155.5)">18</text>
<text x="79.1" y="155.5" transform="rotate(-90 79.1 155.5)">19</text>
<text x="81.7" y="155.5" transform="rotate(-90 81.7 155.5)">20</text>
<text x="84.2" y="155.5" transform="rotate(-90 84.2 155.5)">21</text>
<text x="86.7" y="155.5" transform="rotate(-90 86.7 155.5)">22</text>
<text x="89.3" y="155.5" transform="rotate(-90 89.3 155.5)">23</text>
<text x="91.8" y="155.5" transform="rotate(-90 91.8 155.5)">24</text>
</g>
<g font-size="1.8">
<text x="32" y="34.3">STEPPER4</text>
<text x="32" y="36.8">STEPPER3</text>
<text x="32" y="39.4">STEPPER2</text>
<text x="32" y="41.9">STEPPER1</text>
<text x="120.6" y="38.1">CHA</text>
<text x="120.6" y="65.4">CHB</text>
<text x="184.6" y="83.2">SWDCLK</text>
<text x="185.1" y="80.6">SWDDIO</text>
<text x="226.7" y="81.9">TX</text>
<text x="226.7" y="84.4">RX</text>
<text x="114.8" y="112.4">SWDCLK</text>
<text x="115.3" y="109.8">SWDDIO</text>
<text x="38.1" y="114.9">LED1</text>
<text x="38.1" y="117.5">SDA</text>
<text x="116.7" y="114.9">RESET</text>
<text x="38.1" y="122.5">LED2</text>
<text x="38.1" y="120">SCL</text>
<text x="239.1" y="122.8" transform="rotate(-90 239.1 122.8)">LED1</text>
<text x="249.9" y="122.8" transform="rotate(-90 249.9 122.8)">LED2</text>
<text x="196.9" y="130.8">SDA</text>
<text x="106.7" y="135.2">DFU</text>
<text x="197.1" y="133.3">SCL</text>
<text x="69" y="164.1" transform="rotate(-90 69 164.1)">CHA</text>
<text x="71.5" y="164.1" transform="rotate(-90 71.5 164.1)">CHB</text>
<text x="79.1" y="164.1" transform="rotate(-90 79.1 164.1)">TX</text>
<text x="84.2" y="164.1" transform="rotate(-90 84.2 164.1)">RX</text>
<text x="86.7" y="164.1" transform="rotate(-90 86.7 164.1)">CFG1</text>
<text x="89.3" y="164.1" transform="rotate(-90 89.3 164.1)">CFG2</text>
<text x="107.3" y="167.6">CFG1</text>
<text x="107.3" y="176.5">CFG2</text>
</g>
</svg>
